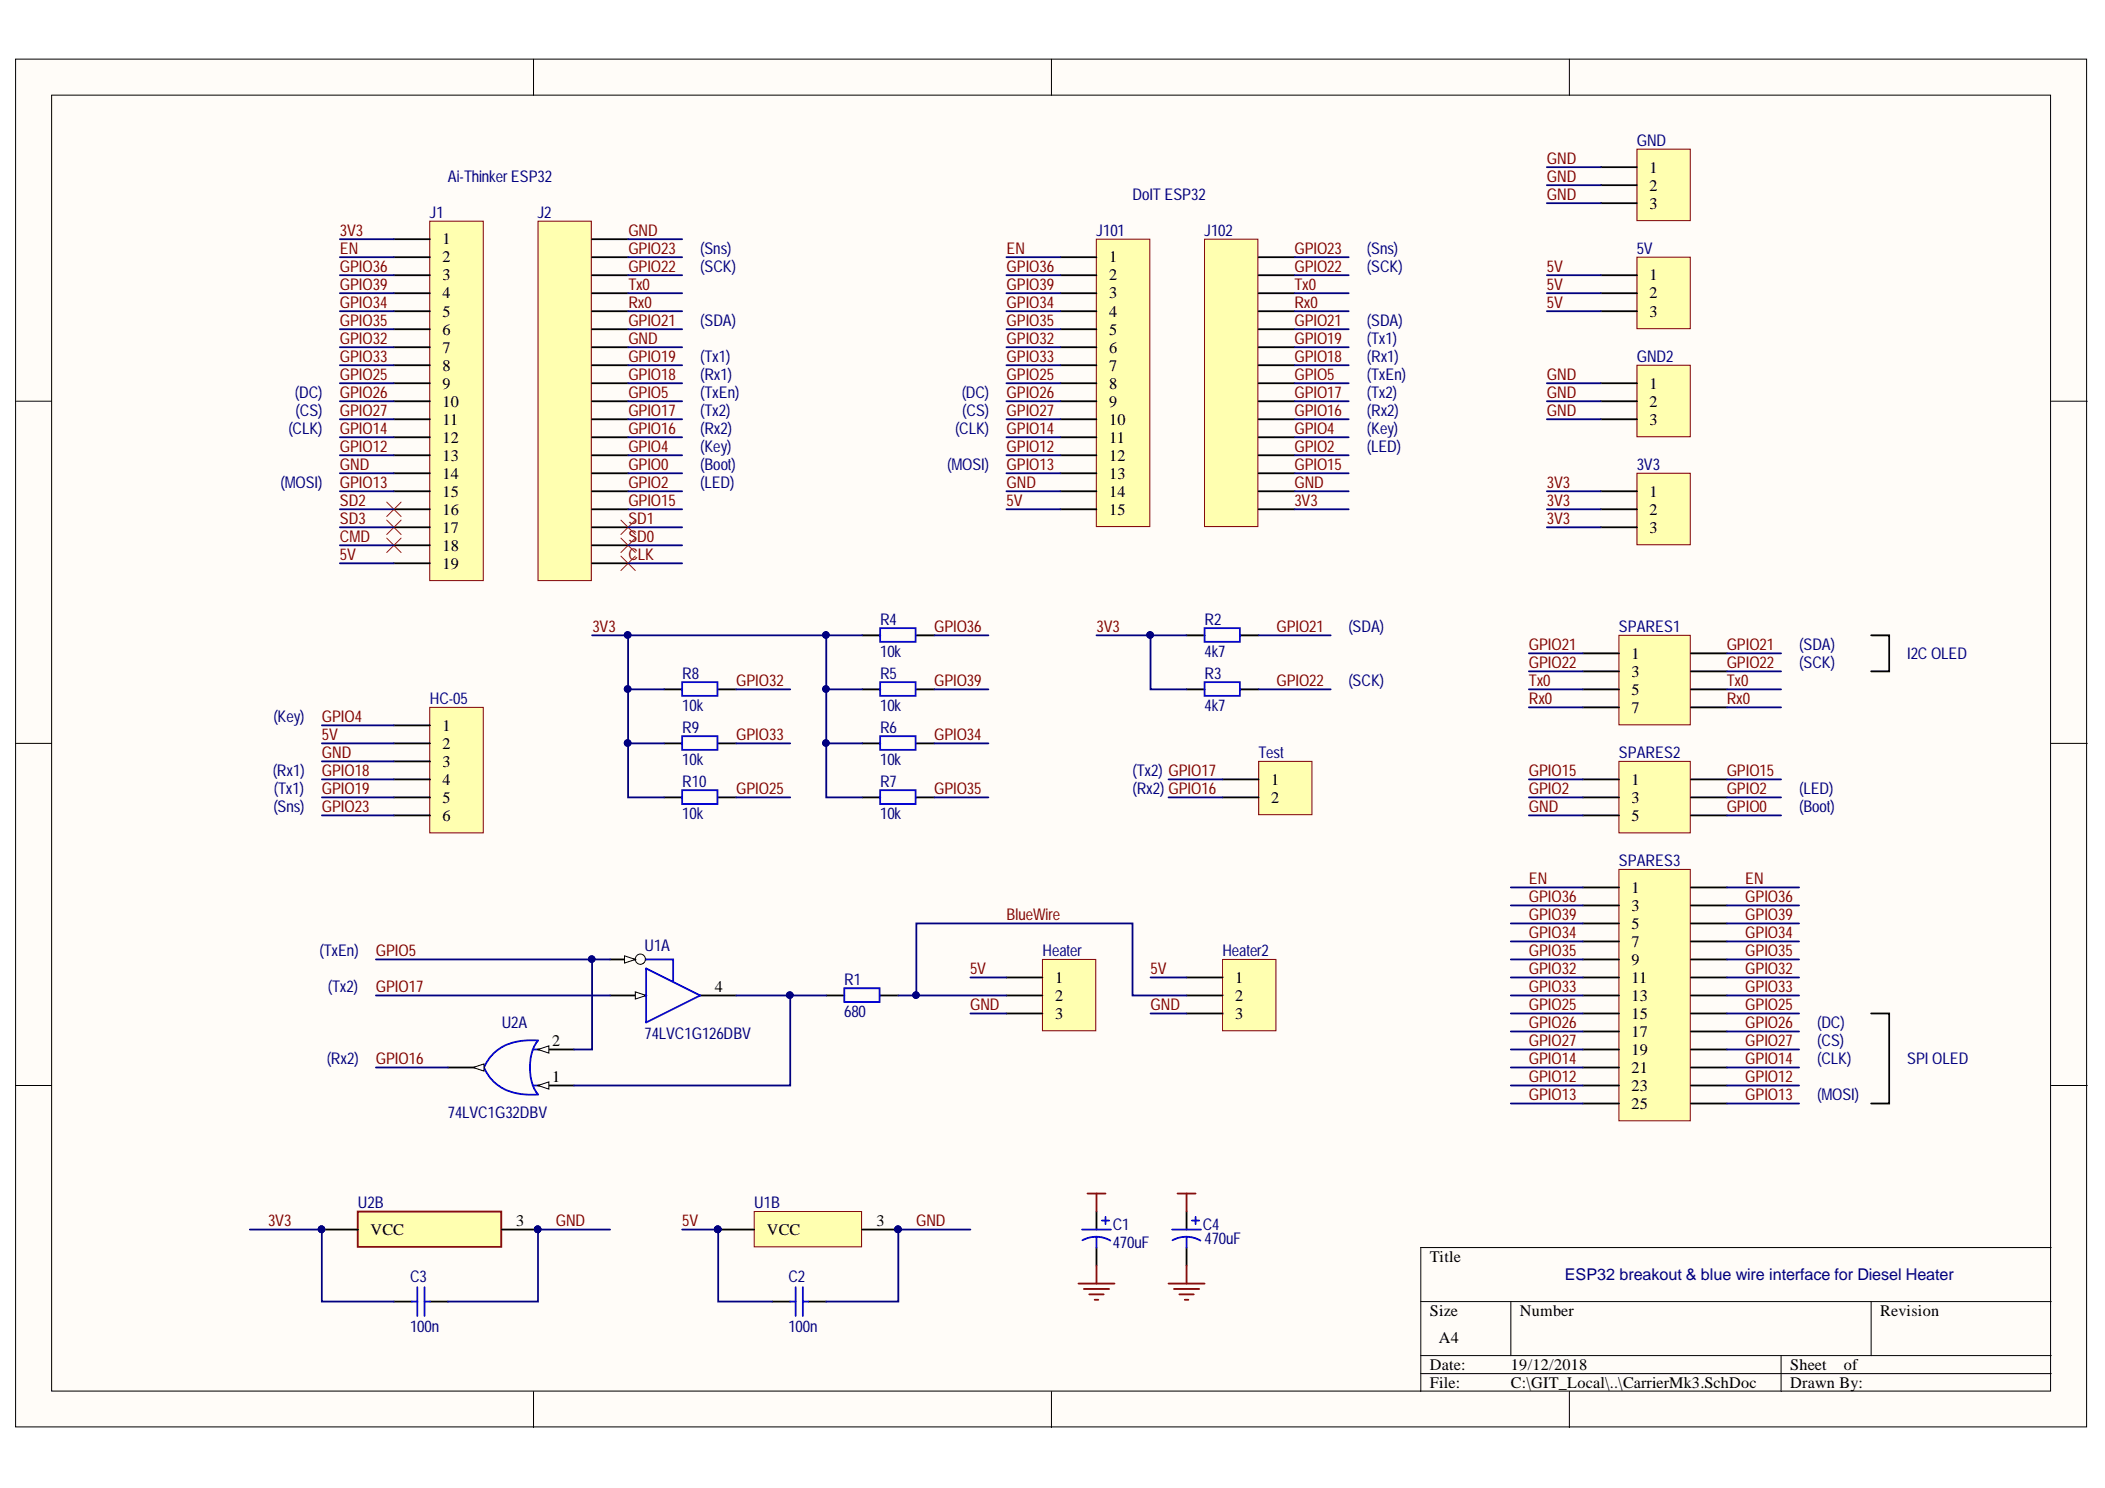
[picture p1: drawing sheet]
<svg xmlns="http://www.w3.org/2000/svg" width="297mm" height="210mm" viewBox="0 0 297 210" stroke-linecap="round" stroke-linejoin="round" font-family="sans-serif">
<g fill="#fffcf8" stroke="#000" stroke-width=".14">
<path d="M2.2 8.3h292.2v193h-292.2z"/>
<path d="M7.3 13.4h282.1v182.8h-282.1z"/>
</g>
<g fill="none" stroke="#000" stroke-width=".14">
<path d="M75.3 8.3v5.1M148.4 8.3v5.1M221.5 8.3v5.1M2.2 56.6h5.1M289.5 56.6h5M2.2 104.9h5.1M289.5 104.9h5M2.2 153.1h5.1M289.5 153.1h5M289.5 176h-89v20.3M75.3 196.3v5.1M148.4 196.3v5.1"/>
<path d="M200.5 183.6h89M200.5 191.2h89M200.5 193.8h89M213.2 183.6v7.6M221.5 196.3v5.1M251.3 191.2v5.1M264 183.6v7.6"/>
</g>
<path d="M60.6 31.2h7.6v50.7h-7.6z" fill="#ffffb0" stroke="#800000" stroke-width=".14"/>
<g fill="none" stroke="#000" stroke-width=".25">
<path d="M55.6 33.7h5.1M55.6 36.3h5.1M55.6 38.8h5.1M55.6 41.4h5.1M55.6 43.9h5.1M55.6 46.4h5.1M55.6 49h5.1M55.6 51.5h5.1M55.6 54.1h5.1M55.6 56.6h5.1M55.6 59.1h5.1M55.6 61.7h5.1"/>
<path d="M55.6 64.2h5.1M55.6 66.8h5.1M55.6 69.3h5.1M55.6 71.8h5.1M55.6 74.4h5.1M55.6 76.9h5.1M55.6 79.5h5.1"/>
</g>
<path d="M75.9 31.2h7.5v50.7h-7.5z" fill="#ffffb0" stroke="#800000" stroke-width=".14"/>
<g fill="none" stroke="#000" stroke-width=".25">
<path d="M83.5 33.7h5.1M83.5 36.3h5.1M83.5 38.8h5.1M83.5 41.4h5.1M83.5 43.9h5.1M83.5 46.4h5.1M83.5 49h5.1M83.5 51.5h5.1M83.5 54.1h5.1M83.5 56.6h5.1M83.5 59.1h5.1M83.5 61.7h5.1"/>
<path d="M83.5 64.2h5.1M83.5 66.8h5.1M83.5 69.3h5.1M83.5 71.8h5.1M83.5 74.4h5.1M83.5 76.9h5.1M83.5 79.5h5.1"/>
</g>
<path d="M154.7 33.7h7.6v40.6h-7.6z" fill="#ffffb0" stroke="#800000" stroke-width=".14"/>
<g fill="none" stroke="#000" stroke-width=".25">
<path d="M149.6 36.3h5.1M149.6 38.8h5.1M149.6 41.4h5.1M149.6 43.9h5.1M149.6 46.4h5.1M149.6 49h5.1M149.6 51.5h5.1M149.6 54.1h5.1M149.6 56.6h5.1M149.6 59.1h5.1M149.6 61.7h5.1M149.6 64.2h5.1"/>
<path d="M149.6 66.8h5.1M149.6 69.3h5.1M149.6 71.8h5.1"/>
</g>
<path d="M170 33.7h7.5v40.6h-7.5z" fill="#ffffb0" stroke="#800000" stroke-width=".14"/>
<g fill="none" stroke="#000" stroke-width=".25">
<path d="M177.6 36.3h5.1M177.6 38.8h5.1M177.6 41.4h5.1M177.6 43.9h5.1M177.6 46.4h5.1M177.6 49h5.1M177.6 51.5h5.1M177.6 54.1h5.1M177.6 56.6h5.1M177.6 59.1h5.1M177.6 61.7h5.1M177.6 64.2h5.1"/>
<path d="M177.6 66.8h5.1M177.6 69.3h5.1M177.6 71.8h5.1M154.7 170.9v2.5M154.7 176v2.5"/>
</g>
<path d="M152.7 173.4h4.1M154.7 174.5l.8 .1 1.2 .4M154.7 174.5h-.8l-1.2 .5M154.7 174.5v1.5M155.5 172.2h1M156 171.7v1" fill="none" stroke="#00f" stroke-width=".25"/>
<path d="M153.5 168.4h2.5M154.7 168.4v2.5M154.7 178.5v2.6M152.2 181.1h5.1M152.9 181.8h3.6M153.7 182.6h2M154.5 183.4h.5" fill="none" stroke="#800000" stroke-width=".25"/>
<path d="M60.6 99.8h7.6v17.7h-7.6z" fill="#ffffb0" stroke="#800000" stroke-width=".14"/>
<path d="M55.6 102.3h5.1M55.6 104.9h5.1M55.6 107.4h5.1M55.6 109.9h5.1M55.6 112.5h5.1M55.6 115h5.1" fill="none" stroke="#000" stroke-width=".25"/>
<path d="M228.4 89.6h10.1v12.6h-10.1z" fill="#ffffb0" stroke="#800000" stroke-width=".14"/>
<path d="M223.4 92.2h5M223.4 94.7h5M223.4 97.2h5M223.4 99.8h5M238.6 92.2h5.1M238.6 94.7h5.1M238.6 97.2h5.1M238.6 99.8h5.1" fill="none" stroke="#000" stroke-width=".25"/>
<path d="M228.4 122.6h10.1v35.5h-10.1z" fill="#ffffb0" stroke="#800000" stroke-width=".14"/>
<g fill="none" stroke="#000" stroke-width=".25">
<path d="M223.4 125.2h5M223.4 127.7h5M223.4 130.3h5M223.4 132.8h5M223.4 135.3h5M223.4 137.9h5M238.6 125.2h5.1M238.6 127.7h5.1M238.6 130.3h5.1M238.6 132.8h5.1M238.6 135.3h5.1M238.6 137.9h5.1"/>
<path d="M75.9 153.1h5.1M223.4 140.4h5M223.4 143h5M223.4 145.5h5M223.4 148h5M223.4 150.6h5M223.4 153.1h5M223.4 155.7h5M238.6 140.4h5.1M238.6 143h5.1M238.6 145.5h5.1M238.6 148h5.1"/>
<path d="M238.6 150.6h5.1M238.6 153.1h5.1M238.6 155.7h5.1"/>
</g>
<path d="M54.6 70.8l2 2.1M54.6 73.4l2 2M54.6 75.9l2 2M56.6 70.8l-2 2.1M56.6 73.4l-2 2M56.6 75.9l-2 2M87.6 73.4l2 2M87.6 75.9l2 2M87.6 78.4l2 2.1M89.6 73.4l-2 2M89.6 75.9l-2 2M89.6 78.4l-2 2.1" fill="none" stroke="#f00" stroke-width=".14"/>
<path d="M69.7 148.6a7.7 7.7 0 0 1 5.9-1.9l.3 .1a6.9 6.9 0 0 0 0 7.6 7.9 7.9 0 0 1-6.2-1.8l-.6-.6-.6-.9a.63 .63 0 0 1 0-1l.6-.9zM75.2 153.1h.7M75.2 148h.7" fill="none" stroke="#00f" stroke-width=".25"/>
<path d="M75.9 153.1l1.5-.5v1z" fill="#fffcf8"/>
<path d="M75.9 153.1l1.5-.5v1z" fill="none" stroke="#000" stroke-width=".14"/>
<path d="M75.9 148h5.1" fill="none" stroke="#000" stroke-width=".25"/>
<path d="M75.9 148l1.5-.5v1.1z" fill="#fffcf8"/>
<path d="M75.9 148l1.5-.5v1.1z" fill="none" stroke="#000" stroke-width=".14"/>
<path d="M63.2 150.6h5.1" fill="none" stroke="#000" stroke-width=".25"/>
<path d="M66.8 150.6l1.5-.5v1z" fill="#fffcf8"/>
<path d="M66.8 150.6l1.5-.5v1z" fill="none" stroke="#000" stroke-width=".14"/>
<path d="M50.5 170.9h20.2v5h-20.2z" fill="#ffffb0" stroke="#800000" stroke-width=".25"/>
<path d="M86.1 135.3h5.1M98.8 140.4h5.1M45.4 173.4h5.1M70.8 173.4h5.1" fill="none" stroke="#000" stroke-width=".25"/>
<g fill="#000080" stroke="#000080" stroke-width=".14">
<circle cx="45.4" cy="173.4" r=".46"/>
<circle cx="75.9" cy="173.4" r=".46"/>
</g>
<circle cx="90.4" cy="135.3" r=".72" fill="#fffcf8" stroke="#000" stroke-width=".14"/>
<path d="M88.1 134.8l1.5 .5-1.5 .6z" fill="#fffcf8"/>
<path d="M88.1 134.8l1.5 .5-1.5 .6z" fill="none" stroke="#000" stroke-width=".14"/>
<path d="M86.1 140.4h5.1" fill="none" stroke="#000" stroke-width=".25"/>
<path d="M89.6 139.9l1.6 .5-1.6 .5z" fill="#fffcf8"/>
<path d="M89.6 139.9l1.6 .5-1.6 .5z" fill="none" stroke="#000" stroke-width=".14"/>
<path d="M91.2 135.3h3.8v3.1M91.2 136.6l7.6 3.8-7.6 3.8z" fill="none" stroke="#00f" stroke-width=".25"/>
<path d="M106.4 170.9h15.2v5h-15.2z" fill="#ffffb0" stroke="#800000" stroke-width=".14"/>
<path d="M116.6 140.4h2.5M124.2 140.4h2.6M101.3 173.4h5.1M121.7 173.4h5.1" fill="none" stroke="#000" stroke-width=".25"/>
<g fill="#000080" stroke="#000080" stroke-width=".14">
<circle cx="126.7" cy="173.4" r=".46"/>
<circle cx="101.3" cy="173.4" r=".47"/>
</g>
<path d="M119.1 139.4h5v1.9h-5z" fill="none" stroke="#00f" stroke-width=".25"/>
<path d="M147.1 135.3h7.5v10.1h-7.5z" fill="#ffffb0" stroke="#800000" stroke-width=".14"/>
<path d="M142 137.9h5.1M142 140.4h5.1M142 143h5.1M167.4 170.9v2.5M167.4 176v2.5M55.6 183.6h2.5M60.7 183.6h2.5M109 183.6h2.5M114.1 183.6h2.5" fill="none" stroke="#000" stroke-width=".25"/>
<g fill="none" stroke="#00f" stroke-width=".25">
<path d="M165.4 173.4h4.1M167.4 174.5l.9 .1 1.1 .4M167.4 174.5h-.8l-1.2 .5M167.4 174.5v1.5M168.2 172.2h1M168.7 171.7v1M58.1 183.6h.8M58.9 181.6v4M59.9 181.6v4M59.9 183.6h.8M111.5 183.6h.8M112.3 181.6v4"/>
<path d="M113.3 183.6h.8M113.3 181.6v4"/>
</g>
<path d="M166.2 168.4h2.5M167.4 168.4v2.5M167.4 178.5v2.6M164.9 181.1h5.1M165.7 181.8h3.5M166.4 182.6h2.1M167.2 183.4h.5" fill="none" stroke="#800000" stroke-width=".25"/>
<path d="M172.5 135.3h7.5v10.1h-7.5z" fill="#ffffb0" stroke="#800000" stroke-width=".14"/>
<path d="M167.4 137.9h5.1M167.4 140.4h5.1M167.4 143h5.1" fill="none" stroke="#000" stroke-width=".25"/>
<path d="M231 21h7.5v10.1h-7.5z" fill="#ffffb0" stroke="#800000" stroke-width=".14"/>
<path d="M225.9 23.6h5.1M225.9 26.1h5.1M225.9 28.7h5.1" fill="none" stroke="#000" stroke-width=".25"/>
<path d="M231 36.3h7.5v10.1h-7.5z" fill="#ffffb0" stroke="#800000" stroke-width=".14"/>
<path d="M225.9 38.8h5.1M225.9 41.4h5.1M225.9 43.9h5.1" fill="none" stroke="#000" stroke-width=".25"/>
<path d="M231 51.5h7.5v10.1h-7.5z" fill="#ffffb0" stroke="#800000" stroke-width=".14"/>
<path d="M225.9 54.1h5.1M225.9 56.6h5.1M225.9 59.1h5.1" fill="none" stroke="#000" stroke-width=".25"/>
<path d="M231 66.8h7.5v10h-7.5z" fill="#ffffb0" stroke="#800000" stroke-width=".14"/>
<path d="M225.9 69.3h5.1M225.9 71.8h5.1M225.9 74.4h5.1" fill="none" stroke="#000" stroke-width=".25"/>
<path d="M228.4 107.4h10.1v10.1h-10.1z" fill="#ffffb0" stroke="#800000" stroke-width=".14"/>
<path d="M167.4 89.6h2.6M167.4 97.2h2.6M175.1 89.6h2.5M175.1 97.2h2.5M264 89.6h2.6v5.1h-2.6M223.4 109.9h5M223.4 112.5h5M223.4 115h5M238.6 109.9h5.1M238.6 112.5h5.1M238.6 115h5.1M264 143h2.6v12.7h-2.6" fill="none" stroke="#000" stroke-width=".25"/>
<path d="M170 88.6h5v1.9h-5zM170 96.2h5v2h-5z" fill="none" stroke="#00f" stroke-width=".25"/>
<path d="M177.6 107.4h7.5v7.5h-7.5z" fill="#ffffb0" stroke="#800000" stroke-width=".14"/>
<g fill="none" stroke="#000" stroke-width=".25">
<path d="M93.7 97.2h2.6M101.3 97.2h2.6M121.7 89.6h2.5M121.7 97.2h2.5M129.3 89.6h2.5M129.3 97.2h2.5M93.7 112.5h2.6M93.7 104.9h2.6M101.3 112.5h2.6M101.3 104.9h2.6M121.7 112.5h2.5M121.7 104.9h2.5"/>
<path d="M129.3 112.5h2.5M129.3 104.9h2.5M172.5 109.9h5.1M172.5 112.5h5.1"/>
</g>
<path d="M96.3 96.2h4.9v2h-4.9zM124.2 88.6h5v1.9h-5zM124.2 96.2h5v2h-5zM96.3 103.8h4.9v2h-4.9zM96.3 111.5h4.9v1.9h-4.9zM124.2 103.8h5v2h-5zM124.2 111.5h5v1.9h-5z" fill="none" stroke="#00f" stroke-width=".25"/>
<g fill="none" stroke="#000080" stroke-width=".25">
<path d="M48 36.3h7.6M48 38.8h7.6M48 33.7h7.6M88.6 36.3h7.7M88.6 38.8h7.7M88.6 33.7h7.7M142 36.3h7.6M142 38.8h7.6M182.7 36.3h7.6M182.7 38.8h7.6M218.3 38.8h7.6M218.3 23.6h7.6"/>
<path d="M218.3 26.1h7.6M218.3 28.7h7.6M48 41.4h7.6M48 43.9h7.6M48 46.4h7.6M48 49h7.6M48 51.5h7.6M48 54.1h7.6M48 56.6h7.6M48 59.1h7.6M88.6 41.4h7.7M88.6 43.9h7.7"/>
<path d="M88.6 46.4h7.7M88.6 49h7.7M88.6 51.5h7.7M88.6 54.1h7.7M88.6 56.6h7.7M88.6 59.1h7.7M142 41.4h7.6M142 43.9h7.6M142 46.4h7.6M142 49h7.6M142 51.5h7.6M142 54.1h7.6"/>
<path d="M142 56.6h7.6M142 59.1h7.6M182.7 41.4h7.6M182.7 43.9h7.6M182.7 46.4h7.6M182.7 49h7.6M182.7 51.5h7.6M182.7 54.1h7.6M182.7 56.6h7.6M182.7 59.1h7.6M218.3 41.4h7.6M218.3 43.9h7.6"/>
<path d="M218.3 54.1h7.6M218.3 56.6h7.6M218.3 59.1h7.6M48 61.7h7.6M48 64.2h7.6M48 66.8h7.6M48 69.3h7.6M48 71.8h7.6M48 74.4h7.6M48 76.9h7.6M48 79.5h7.6M88.6 61.7h7.7"/>
<path d="M88.6 64.2h7.7M88.6 66.8h7.7M88.6 69.3h7.7M88.6 71.8h7.7M88.6 74.4h7.7M88.6 76.9h7.7M88.6 79.5h7.7M142 61.7h7.6M142 64.2h7.6M142 66.8h7.6M142 69.3h7.6M142 71.8h7.6"/>
<path d="M182.7 61.7h7.6M182.7 64.2h7.6M182.7 66.8h7.6M182.7 69.3h7.6M182.7 71.8h7.6M218.3 69.3h7.6M218.3 71.8h7.6M218.3 74.4h7.6M83.5 89.6h38.2M88.6 89.6v15.3h5.1M88.6 97.2h5.1M103.9 97.2h7.6"/>
<path d="M116.6 89.6v7.6h5.1M116.6 97.2v7.7h5.1M131.8 97.2h7.7M131.8 89.6h7.7M154.7 89.6h12.7M162.4 89.6v7.6h5M177.6 97.2h10.2M177.6 89.6h10.2M215.7 92.2h7.7M215.7 94.7h7.7M215.7 97.2h7.7M215.7 99.8h7.7"/>
<path d="M243.7 92.2h7.6M243.7 94.7h7.6M243.7 97.2h7.6M243.7 99.8h7.6M45.4 102.3h10.2M45.4 104.9h10.2M45.4 107.4h10.2M45.4 109.9h10.2M45.4 112.5h10.2M45.4 115h10.2M88.6 104.9v7.6h5.1M103.9 104.9h7.6"/>
<path d="M103.9 112.5h7.6M116.6 104.9v7.6h5.1M131.8 104.9h7.7M131.8 112.5h7.7M164.9 109.9h7.6M164.9 112.5h7.6M215.7 109.9h7.7M215.7 112.5h7.7M215.7 115h7.7M243.7 109.9h7.6M243.7 112.5h7.6M243.7 115h7.6"/>
<path d="M53 135.3h33.1M83.5 135.3v12.7h-2.5M136.9 137.9h5.1M162.4 137.9h5M213.2 125.2h10.2M213.2 127.7h10.2M213.2 130.3h10.2M213.2 132.8h10.2M213.2 135.3h10.2M213.2 137.9h10.2M243.7 125.2h10.2M243.7 127.7h10.2"/>
<path d="M243.7 130.3h10.2M243.7 132.8h10.2M243.7 135.3h10.2M243.7 137.9h10.2M53 140.4h33.1M53 150.6h10.2M103.9 140.4h12.7M111.5 140.4v12.7h-30.5M126.8 140.4h2.5M136.9 143h5.1M142 140.4h-12.7v-10.1h30.5v10.1h7.6M162.4 143h5"/>
<path d="M213.2 140.4h10.2M213.2 143h10.2M213.2 145.5h10.2M213.2 148h10.2M213.2 150.6h10.2M213.2 153.1h10.2M213.2 155.7h10.2M243.7 140.4h10.2M243.7 143h10.2M243.7 145.5h10.2M243.7 148h10.2M243.7 150.6h10.2"/>
<path d="M243.7 153.1h10.2M243.7 155.7h10.2M35.2 173.4h10.2v10.2h10.2M86.1 173.4h-10.2v10.2h-12.7M96.3 173.4h5v10.2h7.7M136.9 173.4h-10.1v10.2h-10.2"/>
</g>
<g fill="#000080" stroke="#000080" stroke-width=".14">
<circle cx="83.5" cy="135.3" r=".46"/>
<circle cx="111.5" cy="140.4" r=".46"/>
<circle cx="129.3" cy="140.4" r=".46"/>
<circle cx="162.3" cy="89.6" r=".46"/>
<circle cx="101.3" cy="173.4" r=".47"/>
<circle cx="126.7" cy="173.4" r=".46"/>
<circle cx="45.4" cy="173.4" r=".46"/>
<circle cx="75.9" cy="173.4" r=".46"/>
<circle cx="88.6" cy="89.6" r=".46"/>
<circle cx="116.5" cy="89.6" r=".46"/>
<circle cx="116.5" cy="97.2" r=".46"/>
<circle cx="116.5" cy="104.8" r=".46"/>
<circle cx="88.6" cy="97.2" r=".46"/>
<circle cx="88.6" cy="104.8" r=".46"/>
</g>
<g font-size="2.3" fill="#800000">
<text x="218.3" y="23.1">GND</text>
<text x="218.3" y="25.6">GND</text>
<text x="218.3" y="28.2">GND</text>
<text x="48" y="33.3">3V3</text>
<text x="48" y="35.8">EN</text>
<text x="88.7" y="33.3">GND</text>
<text x="88.7" y="35.8">GPIO23</text>
<text x="142.1" y="35.8">EN</text>
<text x="182.7" y="35.8">GPIO23</text>
<text x="48" y="40.9">GPIO39</text>
<text x="48" y="38.4">GPIO36</text>
<text x="88.7" y="38.4">GPIO22</text>
<text x="88.7" y="40.9">Tx0</text>
<text x="142.1" y="40.9">GPIO39</text>
<text x="142.1" y="38.4">GPIO36</text>
<text x="182.7" y="38.4">GPIO22</text>
<text x="182.7" y="40.9">Tx0</text>
<text x="218.3" y="38.4">5V</text>
<text x="218.3" y="40.9">5V</text>
<text x="48" y="43.4">GPIO34</text>
<text x="48" y="46">GPIO35</text>
<text x="88.7" y="46">GPIO21</text>
<text x="88.7" y="43.4">Rx0</text>
<text x="142.1" y="43.4">GPIO34</text>
<text x="142.1" y="46">GPIO35</text>
<text x="182.7" y="46">GPIO21</text>
<text x="182.7" y="43.4">Rx0</text>
<text x="218.3" y="43.4">5V</text>
<text x="48" y="53.6">GPIO25</text>
<text x="48" y="48.5">GPIO32</text>
<text x="48" y="51.1">GPIO33</text>
<text x="88.7" y="48.5">GND</text>
<text x="88.7" y="53.6">GPIO18</text>
<text x="88.7" y="51.1">GPIO19</text>
<text x="142.1" y="53.6">GPIO25</text>
<text x="142.1" y="48.5">GPIO32</text>
<text x="142.1" y="51.1">GPIO33</text>
<text x="182.7" y="51.1">GPIO18</text>
<text x="182.7" y="48.5">GPIO19</text>
<text x="182.7" y="53.6">GPIO5</text>
<text x="218.3" y="53.6">GND</text>
<text x="48" y="58.7">GPIO27</text>
<text x="48" y="56.1">GPIO26</text>
<text x="88.7" y="58.7">GPIO17</text>
<text x="88.7" y="56.1">GPIO5</text>
<text x="142.1" y="56.1">GPIO26</text>
<text x="142.1" y="58.7">GPIO27</text>
<text x="182.7" y="58.7">GPIO16</text>
<text x="182.7" y="56.1">GPIO17</text>
<text x="218.3" y="56.1">GND</text>
<text x="218.3" y="58.7">GND</text>
<text x="48" y="63.7">GPIO12</text>
<text x="48" y="61.2">GPIO14</text>
<text x="88.7" y="63.7">GPIO4</text>
<text x="88.7" y="61.2">GPIO16</text>
<text x="142.1" y="63.7">GPIO12</text>
<text x="142.1" y="61.2">GPIO14</text>
<text x="182.7" y="63.7">GPIO2</text>
<text x="182.7" y="61.2">GPIO4</text>
<text x="48" y="66.3">GND</text>
<text x="48" y="71.3">SD2</text>
<text x="48" y="68.8">GPIO13</text>
<text x="88.7" y="68.8">GPIO2</text>
<text x="88.7" y="66.3">GPIO0</text>
<text x="88.7" y="71.3">GPIO15</text>
<text x="142.1" y="68.8">GND</text>
<text x="142.1" y="71.3">5V</text>
<text x="142.1" y="66.3">GPIO13</text>
<text x="182.7" y="71.3">3V3</text>
<text x="182.7" y="66.3">GPIO15</text>
<text x="182.7" y="68.8">GND</text>
<text x="218.3" y="68.8">3V3</text>
<text x="218.3" y="71.3">3V3</text>
<text x="48" y="76.4">CM</text>
<text x="48" y="73.9">SD3</text>
<text x="50.8" y="76.4">D</text>
<text x="88.7" y="73.9">SD1</text>
<text x="88.7" y="76.4">SD0</text>
<text x="218.3" y="73.9">3V3</text>
<text x="48" y="79">5V</text>
<text x="88.7" y="79">CLK</text>
<text x="83.6" y="89.2">3V3</text>
<text x="131.8" y="89.2">GPIO36</text>
<text x="154.7" y="89.2">3V3</text>
<text x="180.1" y="89.2">GPIO21</text>
<text x="215.7" y="94.3">GPIO22</text>
<text x="215.7" y="91.7">GPIO21</text>
<text x="243.7" y="94.3">GPIO22</text>
<text x="243.7" y="91.7">GPIO21</text>
<text x="45.4" y="101.9">GPIO4</text>
<text x="103.9" y="96.8">GPIO32</text>
<text x="131.8" y="96.8">GPIO39</text>
<text x="180.1" y="96.8">GPIO22</text>
<text x="215.7" y="96.8">Tx0</text>
<text x="215.7" y="99.3">Rx0</text>
<text x="243.7" y="96.8">Tx0</text>
<text x="243.7" y="99.3">Rx0</text>
<text x="45.4" y="104.4">5V</text>
<text x="45.4" y="106.9">GND</text>
<text x="103.9" y="104.4">GPIO33</text>
<text x="131.8" y="104.4">GPIO34</text>
<text x="45.4" y="112">GPIO19</text>
<text x="45.4" y="109.5">GPIO18</text>
<text x="103.9" y="112">GPIO25</text>
<text x="131.8" y="112">GPIO35</text>
<text x="215.7" y="112">GPIO2</text>
<text x="215.7" y="109.5">GPIO15</text>
<text x="243.7" y="112">GPIO2</text>
<text x="243.7" y="109.5">GPIO15</text>
<text x="45.4" y="114.6">GPIO23</text>
<text x="215.7" y="114.6">GND</text>
<text x="243.7" y="114.6">GPIO0</text>
<text x="215.7" y="124.7">EN</text>
<text x="246.3" y="124.7">EN</text>
<text x="142.1" y="129.8">BlueWe</text>
<text x="147.5" y="129.8">ir</text>
<text x="215.7" y="129.8">GPIO39</text>
<text x="215.7" y="127.2">GPIO36</text>
<text x="246.3" y="129.8">GPIO39</text>
<text x="246.3" y="127.2">GPIO36</text>
<text x="53" y="134.8">GPIO5</text>
<text x="136.9" y="137.4">5V</text>
<text x="162.4" y="137.4">5V</text>
<text x="215.7" y="137.4">GPIO32</text>
<text x="215.7" y="132.3">GPIO34</text>
<text x="215.7" y="134.8">GPIO35</text>
<text x="246.3" y="137.4">GPIO32</text>
<text x="246.3" y="132.3">GPIO34</text>
<text x="246.3" y="134.8">GPIO35</text>
<text x="53" y="139.9">GPIO17</text>
<text x="136.9" y="142.5">GND</text>
<text x="162.4" y="142.5">GND</text>
<text x="215.7" y="142.5">GPIO25</text>
<text x="215.7" y="139.9">GPIO33</text>
<text x="246.3" y="142.5">GPIO25</text>
<text x="246.3" y="139.9">GPIO33</text>
<text x="215.7" y="145">GPIO26</text>
<text x="215.7" y="147.6">GPIO27</text>
<text x="246.3" y="145">GPIO26</text>
<text x="246.3" y="147.6">GPIO27</text>
<text x="53" y="150.1">GPIO16</text>
<text x="215.7" y="152.7">GPIO12</text>
<text x="215.7" y="155.2">GPIO13</text>
<text x="215.7" y="150.1">GPIO14</text>
<text x="246.3" y="152.7">GPIO12</text>
<text x="246.3" y="155.2">GPIO13</text>
<text x="246.3" y="150.1">GPIO14</text>
<text x="37.8" y="173">3V3</text>
<text x="78.4" y="173">GND</text>
<text x="96.3" y="173">5V</text>
<text x="129.3" y="173">GND</text>
</g>
<g font-size="2.3" fill="#000080">
<text x="231" y="20.5">GND</text>
<text x="63.2" y="25.6">Ai-ThinkerESP32</text>
<text x="159.8" y="28.2">DoITESP32</text>
<text x="60.7" y="30.8">J1</text>
<text x="75.9" y="30.8">J2</text>
<text x="98.8" y="35.8">(Sns)</text>
<text x="154.7" y="33.3">J101</text>
<text x="170" y="33.3">J102</text>
<text x="192.9" y="35.8">(Sns)</text>
<text x="231" y="35.8">5V</text>
<text x="98.8" y="38.4">(SCK)</text>
<text x="192.9" y="38.4">(SCK)</text>
<text x="98.8" y="46">(SDA)</text>
<text x="192.9" y="46">(SDA)</text>
<text x="98.8" y="51.1">(Tx1)</text>
<text x="98.8" y="53.6">(Rx1)</text>
<text x="192.9" y="48.5">(Tx1)</text>
<text x="192.9" y="51.1">(Rx1)</text>
<text x="192.9" y="53.6">(TxEn)</text>
<text x="231" y="51.1">GND2</text>
<text x="41.6" y="56.1">(DC)</text>
<text x="41.7" y="58.7">(CS)</text>
<text x="98.8" y="58.7">(Tx2)</text>
<text x="98.8" y="56.1">(TxEn)</text>
<text x="135.7" y="56.1">(DC)</text>
<text x="135.8" y="58.7">(CS)</text>
<text x="192.9" y="58.7">(Rx2)</text>
<text x="192.9" y="56.1">(Tx2)</text>
<text x="40.7" y="61.2">(CLK)</text>
<text x="98.8" y="61.2">(Rx2)</text>
<text x="98.8" y="63.7">(Key)</text>
<text x="134.8" y="61.2">(CLK)</text>
<text x="192.9" y="63.7">(LED)</text>
<text x="192.9" y="61.2">(Key)</text>
<text x="39.6" y="68.8">(M</text>
<text x="41.7" y="68.8">OSI)</text>
<text x="98.8" y="68.8">(LED)</text>
<text x="98.8" y="66.3">(Boot)</text>
<text x="133.7" y="66.3">(M</text>
<text x="135.8" y="66.3">OSI)</text>
<text x="231" y="66.3">3V3</text>
<text x="124.2" y="88.2">R4</text>
<text x="170" y="88.2">R2</text>
<text x="190.3" y="89.2">(SDA)</text>
<text x="228.4" y="89.2">SPARES1</text>
<text x="96.3" y="95.8">R8</text>
<text x="124.2" y="92.7">10k</text>
<text x="124.2" y="95.8">R5</text>
<text x="170" y="92.7">4k7</text>
<text x="170" y="95.8">R3</text>
<text x="253.9" y="91.7">(SDA)</text>
<text x="253.9" y="94.3">(SCK)</text>
<text x="269.1" y="93">I2C OLED</text>
<text x="38.6" y="101.9">(Key)</text>
<text x="60.7" y="99.3">HC-05</text>
<text x="96.3" y="100.3">10k</text>
<text x="124.2" y="100.3">10k</text>
<text x="170" y="100.3">4k7</text>
<text x="190.3" y="96.8">(SCK)</text>
<text x="96.3" y="103.4">R9</text>
<text x="96.3" y="108">10k</text>
<text x="124.2" y="103.4">R6</text>
<text x="124.2" y="108">10k</text>
<text x="177.6" y="106.9">Test</text>
<text x="228.4" y="106.9">SPARES2</text>
<text x="38.5" y="109.5">(Rx1)</text>
<text x="38.7" y="112">(Tx1)</text>
<text x="96.3" y="111">R10</text>
<text x="124.2" y="111">R7</text>
<text x="159.8" y="109.5">(Tx2) GPIO17</text>
<text x="159.8" y="112">(Rx2)GPIO16</text>
<text x="253.9" y="112">(LED)</text>
<text x="38.6" y="114.6">(Sns)</text>
<text x="96.3" y="115.6">10k</text>
<text x="124.2" y="115.6">10k</text>
<text x="253.9" y="114.6">(Boot)</text>
<text x="228.4" y="122.2">SPARES3</text>
<text x="45.1" y="134.8">(TxEn)</text>
<text x="90.9" y="134.1">U1A</text>
<text x="147.1" y="134.8">Heater</text>
<text x="172.5" y="134.8">Heater2</text>
<text x="46.3" y="139.9">(Tx2)</text>
<text x="119.1" y="138.9">R1</text>
<text x="119.1" y="143.5">680</text>
<text x="70.8" y="145">U2A</text>
<text x="90.9" y="146.6">74LVC1G126DBV</text>
<text x="256.4" y="147.6">(CS)</text>
<text x="256.4" y="145">(DC)</text>
<text x="46.1" y="150.1">(Rx2)</text>
<text x="256.4" y="155.2">(M</text>
<text x="256.4" y="150.1">(CLK)</text>
<text x="258.6" y="155.2">OSI)</text>
<text x="269.1" y="150.1">SPI OLED</text>
<text x="63.2" y="157.8">74LVC1G32DBV</text>
<text x="50.5" y="170.4">U2B</text>
<text x="106.4" y="170.4">U1B</text>
<text x="157" y="173.5">C1</text>
<text x="169.7" y="173.5">C4</text>
<text x="157" y="176">470uF</text>
<text x="170" y="175.5">470uF</text>
<text x="57.9" y="180.8">C3</text>
<text x="111.3" y="180.8">C2</text>
<text x="220.8" y="180.6">ESP32 breakout &amp; blue wire interface for Diesel Heater</text>
<text x="57.9" y="187.9">100n</text>
<text x="111.3" y="187.9">100n</text>
</g>
<g font-size="2.3">
<text x="232.7" y="24.3">1</text>
<text x="232.7" y="26.9">2</text>
<text x="232.7" y="29.4">3</text>
<text x="62.4" y="34.5">1</text>
<text x="62.4" y="37">2</text>
<text x="62.4" y="39.6">3</text>
<text x="156.5" y="37">1</text>
<text x="156.5" y="39.6">2</text>
<text x="232.7" y="39.6">1</text>
<text x="62.4" y="42.1">4</text>
<text x="62.4" y="44.7">5</text>
<text x="62.4" y="47.3">6</text>
<text x="156.5" y="42.1">3</text>
<text x="156.5" y="44.7">4</text>
<text x="156.5" y="47.3">5</text>
<text x="232.7" y="42.1">2</text>
<text x="232.7" y="44.7">3</text>
<text x="62.4" y="49.8">7</text>
<text x="62.4" y="52.3">8</text>
<text x="156.5" y="49.8">6</text>
<text x="156.5" y="52.3">7</text>
<text x="62.4" y="54.9">9</text>
<text x="62.4" y="57.4">10</text>
<text x="62.4" y="59.9">11</text>
<text x="156.5" y="54.9">8</text>
<text x="156.5" y="57.4">9</text>
<text x="156.5" y="59.9">10</text>
<text x="232.7" y="54.9">1</text>
<text x="232.7" y="57.4">2</text>
<text x="232.7" y="59.9">3</text>
<text x="62.4" y="62.5">12</text>
<text x="62.4" y="65">13</text>
<text x="156.5" y="62.5">11</text>
<text x="156.5" y="65">12</text>
<text x="62.4" y="67.5">14</text>
<text x="62.4" y="70.1">15</text>
<text x="156.5" y="67.5">13</text>
<text x="156.5" y="70.1">14</text>
<text x="232.7" y="70.1">1</text>
<text x="62.4" y="72.6">16</text>
<text x="62.4" y="75.2">17</text>
<text x="62.4" y="77.7">18</text>
<text x="156.5" y="72.6">15</text>
<text x="232.7" y="72.6">2</text>
<text x="232.7" y="75.2">3</text>
<text x="62.4" y="80.2">19</text>
<text x="230.2" y="92.9">1</text>
<text x="230.2" y="95.4">3</text>
<text x="230.2" y="98">5</text>
<text x="230.2" y="100.5">7</text>
<text x="62.4" y="103.1">1</text>
<text x="62.4" y="105.7">2</text>
<text x="62.4" y="108.2">3</text>
<text x="62.4" y="110.7">4</text>
<text x="62.4" y="113.3">5</text>
<text x="179.4" y="110.7">1</text>
<text x="179.4" y="113.3">2</text>
<text x="230.2" y="110.7">1</text>
<text x="230.2" y="113.3">3</text>
<text x="62.4" y="115.8">6</text>
<text x="230.2" y="115.8">5</text>
<text x="230.2" y="126">1</text>
<text x="230.2" y="128.5">3</text>
<text x="230.2" y="131">5</text>
<text x="230.2" y="133.6">7</text>
<text x="230.2" y="136.1">9</text>
<text x="100.8" y="139.9">4</text>
<text x="148.9" y="138.7">1</text>
<text x="148.9" y="141.2">2</text>
<text x="148.9" y="143.7">3</text>
<text x="174.3" y="138.7">1</text>
<text x="174.3" y="141.2">2</text>
<text x="174.3" y="143.7">3</text>
<text x="230.2" y="138.7">11</text>
<text x="230.2" y="141.2">13</text>
<text x="230.2" y="143.7">15</text>
<text x="77.9" y="147.5">2</text>
<text x="230.2" y="146.3">17</text>
<text x="230.2" y="148.8">19</text>
<text x="77.9" y="152.6">1</text>
<text x="230.2" y="151.3">21</text>
<text x="230.2" y="153.9">23</text>
<text x="230.2" y="156.4">25</text>
<text x="72.8" y="173">3</text>
<text x="123.7" y="173">3</text>
<text x="52.3" y="174.2">VCC</text>
<text x="108.2" y="174.2">VCC</text>
<text x="201.8" y="178.1">Title</text>
<text x="201.8" y="185.7">Size</text>
<text x="214.5" y="185.7">Number</text>
<text x="265.3" y="185.7">Revision</text>
<text x="203.1" y="189.5">A4</text>
<text x="201.8" y="193.3">Date:</text>
<text x="201.8" y="195.8">File:</text>
<text x="213.2" y="193.3">19/12/2018</text>
<text x="213.2" y="195.8">C:\GIT_Local\..\CarrierMk3.SchDoc</text>
<text x="252.6" y="193.3">Sheet</text>
<text x="252.6" y="195.8">Drawn By:</text>
<text x="260.2" y="193.3">of</text>
</g>
</svg>
